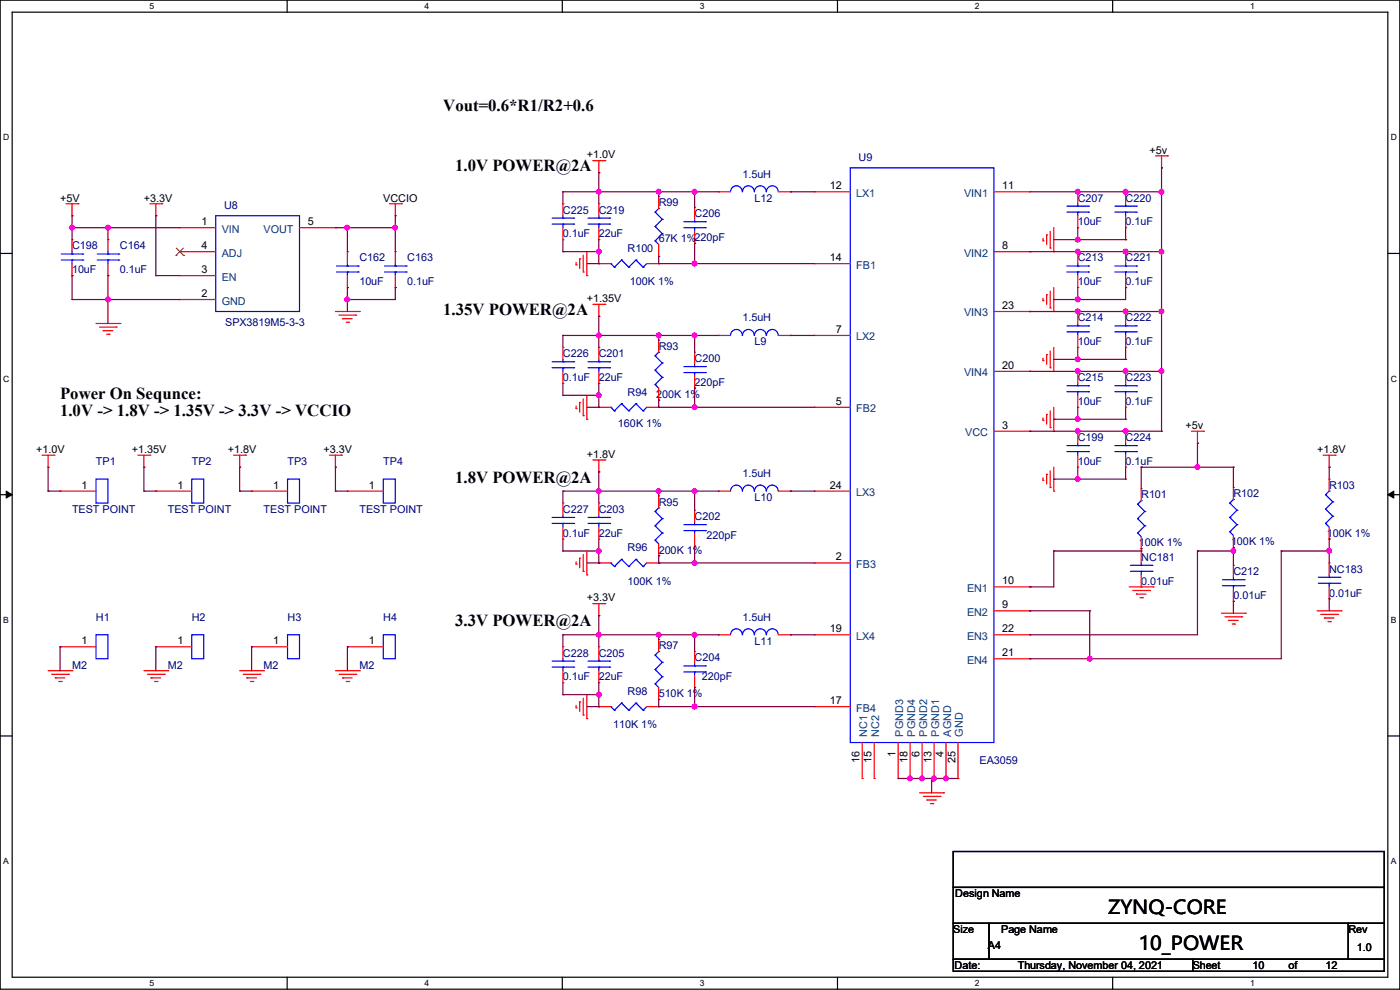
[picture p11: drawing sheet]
<svg xmlns="http://www.w3.org/2000/svg" width="297mm" height="210mm" viewBox="0 0 297 210" stroke-linecap="round" stroke-linejoin="round" font-family="sans-serif">
<path d="M0 0h297v209.8h-297zM2.6 2.6h291.8v204.7h-291.8z" fill="none" stroke="#000" stroke-width=".25"/>
<g fill="#fff">
<path d="M31.7 .3h1v2h-1z"/>
<path d="M31.7 207.6h1v1.9h-1z"/>
</g>
<path d="M60.9 0v2.6M60.9 207.3v2.5" fill="none" stroke="#000" stroke-width=".25"/>
<g fill="#fff">
<path d="M90.1 .3h1v2h-1z"/>
<path d="M90.1 207.6h1v1.9h-1z"/>
</g>
<path d="M119.3 0v2.6M119.3 207.3v2.5" fill="none" stroke="#000" stroke-width=".25"/>
<g fill="#fff">
<path d="M148.5 .3h.9v2h-.9z"/>
<path d="M148.5 207.6h.9v1.9h-.9z"/>
</g>
<path d="M177.7 0v2.6M177.7 207.3v2.5" fill="none" stroke="#000" stroke-width=".25"/>
<g fill="#fff">
<path d="M206.8 .3h1v2h-1z"/>
<path d="M206.8 207.6h1v1.9h-1z"/>
</g>
<path d="M236.1 0v2.6M236.1 207.3v2.5" fill="none" stroke="#000" stroke-width=".25"/>
<g fill="#fff">
<path d="M265.2 .3h1v2h-1z"/>
<path d="M265.2 207.6h1v1.9h-1z"/>
<path d="M.7 28.2h1.2v1.9h-1.2z"/>
<path d="M295.1 28.2h1.2v1.9h-1.2z"/>
<path d="M.7 79.3h1.2v2h-1.2z"/>
<path d="M295.1 79.3h1.2v2h-1.2z"/>
</g>
<path d="M0 53.8h2.6M294.4 53.8h2.6" fill="none" stroke="#000" stroke-width=".25"/>
<g fill="#fff">
<path d="M.7 130.5h1.2v2h-1.2z"/>
<path d="M295.1 130.5h1.1v2h-1.1z"/>
</g>
<path d="M0 104.9h2.6M294.4 104.9h2.6" fill="none" stroke="#000" stroke-width=".25"/>
<path d="M1.3 104.2l1.3 .7-1.3 .8zM294.4 104.9l1.3-.7v1.5z" fill="#000" stroke="#000" stroke-width=".21"/>
<g fill="#fff">
<path d="M.7 181.7h1.2v2h-1.2z"/>
<path d="M295.1 181.7h1.1v2h-1.1z"/>
</g>
<path d="M0 156.1h2.6M294.4 156.1h2.6M202.2 180.6h91.5v7.7h-91.5zM202.2 188.3h91.5v7.6h-91.5zM202.2 195.9h7.6v7.6h-7.6zM209.8 195.9h76.2v7.6h-76.2zM286 195.9h7.7v7.6h-7.7zM202.2 203.5h50.8v2.5h-50.8zM253 203.5h40.7v2.5h-40.7z" fill="none" stroke="#000" stroke-width=".25"/>
<g fill="none" stroke="#f00" stroke-width=".25">
<path d="M125.8 34.1h2.5M127 36.6h.1M127 34.1v2.5M128.3 34.1h.1M245.2 33.1h2.5M246.4 35.6h.1M246.4 33.1v2.5M247.7 33.1h.1M14 43.2h2.6M15.3 45.8h.1M15.3 50.8h.1M15.3 58.5h.1"/>
<path d="M15.3 43.2v2.6M15.3 50.8v2.6M15.3 55.9v2.6M16.6 43.2h.1M22.9 50.8h.1M22.9 58.5h.1M22.9 50.8v2.6M22.9 55.9v2.6M31.8 43.2h2.5M33.1 45.8h.1M33.1 43.2v2.6M34.3 43.2h.1"/>
<path d="M38.1 48.3h.1M38.1 53.4h.1M38.1 58.5h.1M38.1 53.4h7.7M38.1 48.3h7.7M38.1 58.5h7.7M63.5 48.3h7.7M71.2 48.3h.1M73.7 53.4h.1M73.7 53.4v2.5M73.7 58.5v2.5M82.6 43.2h2.5"/>
<path d="M83.9 45.8h.1M83.9 53.4h.1M83.9 43.2v2.6M83.9 53.4v2.5M83.9 58.5v2.5M85.1 43.2h.1M119.4 43.2h.1M119.4 50.8h.1M119.4 43.2v2.6M119.4 48.3v2.5M122.2 56.2h.1M122.2 55.7v.5"/>
<path d="M123 54.9h.1M123 54.9v2M123.7 57.7h.1M123.7 54.1v3.6M124.5 58.5h.1M124.5 53.4v5.1M127 43.2h.1M127 50.8h.1M127 55.9h.1M127 43.2v2.6M127 48.3v2.5M127 55.9h2.6"/>
<path d="M137.2 55.9h2.5M139.7 54.4h.1M139.7 41.7h.1M139.7 55.9h.1M139.7 41.7v2.5M139.7 51.9v2.5M147.4 44h.1M147.4 51.6h.1M147.4 44v2.5M147.4 49.1v2.5M152.4 40.7h.1M152.4 40.7h2.6"/>
<path d="M165.1 40.7h2.6M167.7 40.7h.1M172.8 40.7h.1M172.8 55.9h.1M172.8 40.7h7.6M172.8 55.9h7.6M210.9 53.4h7.6M210.9 40.7h7.6M218.5 53.4h.1M218.5 40.7h.1M221.3 51.1h.1M221.3 50.6v.5"/>
<path d="M222 49.8h.1M222 49.8v2.1M222.8 52.6h.1M222.8 49.1v3.5M223.6 53.4h.1M223.6 48.3v5.1M228.6 53.4h.1M228.6 40.7h.1M228.6 48.3h.1M228.6 40.7v2.5M228.6 45.8v2.5M228.6 53.4v2.5"/>
<path d="M228.6 58.5v2.5M238.8 53.4h.1M238.8 40.7h.1M238.8 48.3h.1M238.8 40.7v2.5M238.8 45.8v2.5M238.8 53.4v2.5M238.8 58.5v2.5M20.4 68.6h5M21.1 69.4h3.6M21.9 70.1h.1M21.9 70.1h2"/>
<path d="M22.6 70.9h.6M23.2 70.9h.1M24.7 69.4h.1M25.4 68.6h.1M38.1 63.5h.1M38.1 63.5h7.7M71.2 66.1h5M71.9 66.8h3.6M72.7 67.6h.1M72.7 67.6h2M73.4 68.4h.6M73.7 61h.1"/>
<path d="M74 68.4h.1M75.5 66.8h.1M76.2 66.1h.1M83.9 61h.1M119.4 73.7h.1M119.4 73.7v2.5M119.4 78.8v2.5M125.8 64.6h2.5M127 67.1h.1M127 73.7h.1M127 64.6v2.5M127 73.7v2.5"/>
<path d="M127 78.8v2.5M128.3 64.6h.1M139.7 72.2h.1M139.7 72.2v2.5M147.4 74.7h.1M147.4 74.7v2.6M147.4 79.8v2.5M152.4 71.2h.1M152.4 71.2h2.6M165.1 71.2h2.6M167.7 71.2h.1M172.8 71.2h.1"/>
<path d="M172.8 71.2h7.6M210.9 66.1h7.6M210.9 78.8h7.6M218.5 78.8h.1M218.5 66.1h.1M221.3 63.8h.1M221.3 76.5h.1M221.3 63.3v.5M221.3 76v.5M222 62.5h.1M222 75.2h.1M222 62.5v2.1"/>
<path d="M222 75.2v2.1M222.8 65.3h.1M222.8 78h.1M222.8 61.8v3.5M222.8 74.5v3.5M223.6 66.1h.1M223.6 78.8h.1M223.6 61v5.1M223.6 73.7v5.1M228.6 66.1h.1M228.6 73.7h.1M228.6 61h.1"/>
<path d="M228.6 78.8h.1M228.6 66.1v2.5M228.6 71.2v2.5M228.6 78.8v2.5M238.8 66.1h.1M238.8 73.7h.1M238.8 61h.1M238.8 78.8h.1M238.8 66.1v2.5M238.8 71.2v2.5M238.8 78.8v2.5M8.9 96.6h2.6"/>
<path d="M10.2 99.1h.1M10.2 96.6v2.5M11.5 96.6h.1M29.3 96.6h2.5M30.5 99.1h.1M30.5 96.6v2.5M31.8 96.6h.1M49.6 96.6h2.5M50.8 99.1h.1M50.8 96.6v2.5M52.1 96.6h.1M69.9 96.6h2.5"/>
<path d="M71.2 99.1h.1M71.2 96.6v2.5M72.4 96.6h.1M119.4 81.3h.1M122.2 86.7h.1M122.2 86.1v.6M123 85.4h.1M123 85.4v2M123.7 88.2h.1M123.7 84.6v3.6M124.5 88.9h.1M124.5 83.9v5"/>
<path d="M125.8 97.6h2.5M127 81.3h.1M127 86.4h.1M127 97.6v2.5M127 86.4h2.6M128.3 97.6h.1M137.2 86.4h2.5M139.7 84.9h.1M139.7 86.4h.1M139.7 82.3v2.6M147.4 82.3h.1M172.8 86.4h.1"/>
<path d="M172.8 86.4h7.6M210.9 91.5h7.6M218.5 91.5h.1M221.3 89.2h.1M221.3 88.7v.5M222 87.9h.1M222 87.9v2.1M222.8 90.7h.1M222.8 87.2v3.5M222.8 99.9v3.5M223.6 91.5h.1M223.6 86.4v5.1"/>
<path d="M223.6 99.1v5.1M228.6 86.4h.1M228.6 91.5h.1M228.6 99.1h.1M228.6 83.9v2.5M228.6 91.5v2.5M228.6 96.6v2.5M238.8 91.5h.1M238.8 99.1h.1M238.8 86.4h.1M238.8 83.9v2.5M238.8 91.5v2.5"/>
<path d="M238.8 96.6v2.5M252.8 91.5h2.5M254 94h.1M254 91.5v2.5M255.3 91.5h.1M280.7 96.6h2.6M282 99.1h.1M282 96.6v2.5M283.3 96.6h.1M12.7 104.2h.1M12.7 104.2h7.7M33.1 104.2h.1"/>
<path d="M33.1 104.2h7.6M53.4 104.2h.1M53.4 104.2h7.6M73.7 104.2h.1M73.7 104.2h7.6M119.4 106.7h.1M119.4 114.3h.1M119.4 106.7v2.6M119.4 111.8v2.5M122.2 119.7h.1M122.2 119.2v.5M123 118.4h.1"/>
<path d="M123 118.4v2M123.7 117.6v3.6M124.5 116.9v5.1M127 100.1h.1M127 119.4h.1M127 106.7h.1M127 114.3h.1M127 106.7v2.6M127 111.8v2.5M127 119.4h2.6M137.2 119.4h2.5M139.7 119.4h.1"/>
<path d="M139.7 117.9h.1M139.7 105.2h.1M139.7 105.2v2.5M139.7 115.4v2.5M147.4 108.2h.1M147.4 115.9h.1M147.4 108.2v2.6M147.4 113.3v2.6M152.4 104.2h.1M152.4 104.2h2.6M165.1 104.2h2.6M167.7 104.2h.1"/>
<path d="M172.8 119.4h.1M172.8 104.2h.1M172.8 104.2h7.6M172.8 119.4h7.6M221.3 101.9h.1M221.3 101.4v.5M222 100.6h.1M222 100.6v2.1M222.8 103.4h.1M223.6 104.2h.1M242.1 116.9h.1M242.1 116.4h.1"/>
<path d="M242.1 103.7h.1M242.1 103.7v2.5M242.1 113.8v2.6M242.1 116.9v2.5M261.7 116.1h.1M261.7 103.4h.1M261.7 119.9h.1M261.7 103.4v2.6M261.7 113.6v2.5M261.7 119.9v2.6M282 114.3h.1M282 101.6h.1"/>
<path d="M282 119.4h.1M282 101.6v2.6M282 111.8v2.5M282 119.4v2.6M12.7 137.2h.1M12.7 137.2h7.7M33.1 137.2h.1M33.1 137.2h7.6M53.4 137.2h.1M53.4 137.2h7.6M73.7 137.2h.1M73.7 137.2h7.6"/>
<path d="M119.4 137.2h.1M119.4 137.2v2.5M123.7 121.2h.1M124.5 122h.1M125.8 128.1h2.5M127 130.6h.1M127 137.2h.1M127 128.1v2.5M127 137.2v2.5M128.3 128.1h.1M139.7 135.7h.1M139.7 135.7v2.5"/>
<path d="M147.4 138.2h.1M147.4 138.2v2.6M152.4 134.7h.1M152.4 134.7h2.6M165.1 134.7h2.6M167.7 134.7h.1M172.8 134.7h.1M172.8 134.7h7.6M210.9 129.6h7.6M210.9 124.5h7.6M210.9 134.7h7.6M210.9 139.7h7.6"/>
<path d="M218.5 129.6h.1M218.5 124.5h.1M218.5 139.7h.1M218.5 134.7h.1M239.6 124.5h5M240.3 125.3h3.6M241.1 126h.1M241.1 126h2M241.9 126.8h.5M242.1 124.5h.1M242.1 122v2.5M242.4 126.8h.1"/>
<path d="M243.9 125.3h.1M244.6 124.5h.1M259.1 130.1h5.1M259.9 130.9h3.5M260.6 131.6h.1M260.6 131.6h2.1M261.4 132.4h.5M261.7 127.6h.1M261.7 125v2.6M261.9 132.4h.1M263.4 130.9h.1M264.2 130.1h.1"/>
<path d="M279.4 129.6h5.1M280.2 130.3h3.6M281 131.1h.1M281 131.1h2M281.7 131.9h.5M282 127h.1M282 124.5v2.5M282.2 131.9h.1M283.8 130.3h.1M284.5 129.6h.1M10.2 142.3h5.1M11 143h3.5"/>
<path d="M11.7 143.8h.1M11.7 143.8h2.1M12.5 144.6h.5M13 144.6h.1M14.5 143h.1M15.3 142.3h.1M30.5 142.3h5.1M31.3 143h3.5M32 143.8h.1M32 143.8h2.1M32.8 144.6h.5M33.3 144.6h.1"/>
<path d="M34.8 143h.1M35.6 142.3h.1M50.8 142.3h5.1M51.6 143h3.6M52.4 143.8h.1M52.4 143.8h2M53.1 144.6h.5M53.6 144.6h.1M55.2 143h.1M55.9 142.3h.1M71.2 142.3h5M71.9 143h3.6"/>
<path d="M72.7 143.8h.1M72.7 143.8h2M73.4 144.6h.6M74 144.6h.1M75.5 143h.1M76.2 142.3h.1M119.4 144.8h.1M119.4 142.3v2.5M122.2 150.2h.1M122.2 149.6v.6M123 148.9h.1M123 148.9v2"/>
<path d="M123.7 151.7h.1M123.7 148.1v3.6M124.5 152.4h.1M124.5 147.4v5M127 149.9h.1M127 144.8h.1M127 142.3v2.5M127 149.9h2.6M137.2 149.9h2.5M139.7 148.4h.1M139.7 149.9h.1M139.7 145.8v2.6"/>
<path d="M147.4 145.8h.1M147.4 143.3v2.5M172.8 149.9h.1M172.8 149.9h7.6M182.9 157.5v7.6M185.5 157.5v7.6M190.5 157.5v7.6M193.1 157.5v7.6M195.6 157.5v7.6M198.2 157.5v7.6M200.7 157.5v7.6M203.2 157.5v7.6"/>
<path d="M182.9 165.1h.1M185.5 165.1h.1M190.5 165.1h.1M193.1 165.1h.1M195.1 168.2h5.1M195.6 165.1h.1M195.9 169h3.5M196.6 169.7h.1M196.6 169.7h2.1M197.4 170.5h.5M197.9 170.5h.1M198.2 165.1h.1"/>
<path d="M199.4 169h.1M200.2 168.2h.1M200.7 165.1h.1M203.2 165.1h.1"/>
</g>
<g fill="none" stroke="#00f" stroke-width=".25">
<path d="M180.4 35.6h30.5v121.9h-30.5zM13 55.2h4.6M13 53.9h4.6M15.3 53.9h.1M15.3 55.2h.1M15.3 53.4v.5M15.3 55.2v.7M17.6 55.2h.1M17.6 53.9h.1M20.6 55.2h4.6M20.6 53.9h4.6M22.9 53.9h.1"/>
<path d="M22.9 55.2h.1M22.9 53.4v.5M22.9 55.2v.7M25.2 55.2h.1M25.2 53.9h.1M45.8 45.8h17.7v20.3h-17.7zM71.4 57.7h4.6M71.4 56.4h4.6M73.7 56.4h.1M73.7 57.7h.1M73.7 55.9v.5M73.7 57.7v.8"/>
<path d="M76 57.7h.1M76 56.4h.1M81.6 57.7h4.5M81.6 56.4h4.5M83.9 56.4h.1M83.9 57.7h.1M83.9 55.9v.5M83.9 57.7v.8M86.1 57.7h.1M86.1 56.4h.1M117.1 47.5h4.6M117.1 46.3h4.6"/>
<path d="M119.4 46.3h.1M119.4 47.5h.1M119.4 45.8v.5M119.4 47.5v.8M121.7 47.5h.1M121.7 46.3h.1M124.8 47.5h4.5M124.8 46.3h4.5M127 46.3h.1M127 47.5h.1M127 45.8v.5M127 47.5v.8"/>
<path d="M129.3 47.5h.1M129.3 46.3h.1M129.6 55.9h.1M129.6 55.9l.7 .8M130.3 56.7h.1M131.9 55.2h.1M131.9 55.2l-1.6 1.5M131.9 55.2l1.5 1.5M133.4 56.7h.1M134.9 55.2h.1M134.9 55.2l-1.5 1.5M134.9 55.2l1.5 1.5"/>
<path d="M136.4 56.7h.1M137.2 55.9l-.8 .8M139 51.1h.1M139 48h.1M139 45h.1M139 51.1l.7 .8M139 48l1.5 1.6M139 45l1.5 1.5M139.7 44.2h.1M139.7 44.2l-.7 .8M140.5 49.6h.1M140.5 46.5h.1"/>
<path d="M140.5 49.6l-1.5 1.5M140.5 46.5l-1.5 1.5M145.1 48.3h4.5M145.1 47h4.5M147.4 47h.1M147.4 48.3h.1M147.4 46.5v.5M147.4 48.3v.8M149.6 48.3h.1M149.6 47h.1M157.5 40.7a1.25 1.25 0 0 0-1.3-1.3 1.25 1.25 0 0 0-1.2 1.3M160 40.7a1.25 1.25 0 0 0-1.2-1.3 1.25 1.25 0 0 0-1.3 1.3"/>
<path d="M162.6 40.7a1.25 1.25 0 0 0-1.3-1.3 1.25 1.25 0 0 0-1.2 1.3M165.1 40.7a1.25 1.25 0 0 0-1.2-1.3 1.25 1.25 0 0 0-1.3 1.3M226.4 57.7h4.5M226.4 56.4h4.5M226.4 45h4.5M226.4 43.7h4.5M228.6 56.4h.1M228.6 57.7h.1M228.6 43.7h.1M228.6 45h.1M228.6 43.2v.5M228.6 45v.8"/>
<path d="M228.6 55.9v.5M228.6 57.7v.8M230.9 57.7h.1M230.9 56.4h.1M230.9 45h.1M230.9 43.7h.1M236.5 57.7h4.6M236.5 56.4h4.6M236.5 45h4.6M236.5 43.7h4.6M238.8 56.4h.1M238.8 57.7h.1"/>
<path d="M238.8 43.7h.1M238.8 45h.1M238.8 43.2v.5M238.8 45v.8M238.8 55.9v.5M238.8 57.7v.8M241.1 57.7h.1M241.1 56.4h.1M241.1 45h.1M241.1 43.7h.1M117.1 78h4.6M117.1 76.8h4.6"/>
<path d="M119.4 76.8h.1M119.4 78h.1M119.4 76.2v.6M119.4 78v.8M121.7 78h.1M121.7 76.8h.1M124.8 78h4.5M124.8 76.8h4.5M127 76.8h.1M127 78h.1M127 76.2v.6M127 78v.8"/>
<path d="M129.3 78h.1M129.3 76.8h.1M139 78.5h.1M139 75.5h.1M139 78.5l1.5 1.6M139 75.5l1.5 1.5M139.7 74.7h.1M139.7 74.7l-.7 .8M140.5 77h.1M140.5 77l-1.5 1.5M145.1 79h4.5M145.1 77.8h4.5"/>
<path d="M147.4 77.8h.1M147.4 79h.1M147.4 77.3v.5M147.4 79v.8M149.6 79h.1M149.6 77.8h.1M157.5 71.2a1.25 1.25 0 0 0-1.3-1.3 1.25 1.25 0 0 0-1.2 1.3M160 71.2a1.25 1.25 0 0 0-1.2-1.3 1.25 1.25 0 0 0-1.3 1.3M162.6 71.2a1.25 1.25 0 0 0-1.3-1.3 1.25 1.25 0 0 0-1.2 1.3M165.1 71.2a1.25 1.25 0 0 0-1.2-1.3 1.25 1.25 0 0 0-1.3 1.3M226.4 70.4h4.5M226.4 69.1h4.5"/>
<path d="M228.6 69.1h.1M228.6 70.4h.1M228.6 68.6v.5M228.6 70.4v.8M230.9 70.4h.1M230.9 69.1h.1M236.5 70.4h4.6M236.5 69.1h4.6M238.8 69.1h.1M238.8 70.4h.1M238.8 68.6v.5M238.8 70.4v.8"/>
<path d="M241.1 70.4h.1M241.1 69.1h.1M129.6 86.4h.1M129.6 86.4l.7 .8M130.3 87.2h.1M131.9 85.6h.1M131.9 85.6l-1.6 1.6M131.9 85.6l1.5 1.6M133.4 87.2h.1M134.9 85.6h.1M134.9 85.6l-1.5 1.6M134.9 85.6l1.5 1.6"/>
<path d="M136.4 87.2h.1M137.2 86.4l-.8 .8M139 81.6h.1M139 81.6l.7 .7M140.5 80.1h.1M140.5 80.1l-1.5 1.5M226.4 83.1h4.5M226.4 81.8h4.5M226.4 95.8h4.5M226.4 94.5h4.5M228.6 81.8h.1M228.6 83.1h.1"/>
<path d="M228.6 94.5h.1M228.6 95.8h.1M228.6 81.3v.5M228.6 83.1v.8M228.6 94v.5M228.6 95.8v.8M230.9 83.1h.1M230.9 81.8h.1M230.9 95.8h.1M230.9 94.5h.1M236.5 83.1h4.6M236.5 81.8h4.6"/>
<path d="M236.5 95.8h4.6M236.5 94.5h4.6M238.8 94.5h.1M238.8 95.8h.1M238.8 81.8h.1M238.8 83.1h.1M238.8 81.3v.5M238.8 83.1v.8M238.8 94v.5M238.8 95.8v.8M241.1 95.8h.1M241.1 94.5h.1"/>
<path d="M241.1 83.1h.1M241.1 81.8h.1M20.4 101.6h2.5v5.1h-2.5zM40.7 101.6h2.5v5.1h-2.5zM61 101.6h2.5v5.1h-2.5zM81.3 101.6h2.6v5.1h-2.6zM117.1 111h4.6M117.1 109.8h4.6M119.4 109.8h.1M119.4 111h.1M119.4 109.3v.5M119.4 111v.8"/>
<path d="M121.7 111h.1M121.7 109.8h.1M124.8 111h4.5M124.8 109.8h4.5M127 109.8h.1M127 111h.1M127 109.3v.5M127 111v.8M129.3 111h.1M129.3 109.8h.1M129.6 119.4h.1M129.6 119.4l.7 .8"/>
<path d="M131.9 118.7h.1M131.9 118.7l1.5 1.5M131.9 118.7l-1.6 1.5M134.9 118.7h.1M134.9 118.7l1.5 1.5M134.9 118.7l-1.5 1.5M137.2 119.4l-.8 .8M139 114.6h.1M139 111.5h.1M139 108.5h.1M139 114.6l.7 .8M139 111.5l1.5 1.6"/>
<path d="M139 108.5l1.5 1.5M139.7 107.7h.1M139.7 107.7l-.7 .8M140.5 113.1h.1M140.5 110h.1M140.5 113.1l-1.5 1.5M140.5 110l-1.5 1.5M145.1 112.6h4.5M145.1 111.3h4.5M147.4 111.3h.1M147.4 112.6h.1M147.4 110.8v.5"/>
<path d="M147.4 112.6v.7M149.6 112.6h.1M149.6 111.3h.1M155 104.2a1.25 1.25 0 0 1 1.2-1.3 1.25 1.25 0 0 1 1.3 1.3M157.5 104.2a1.25 1.25 0 0 1 1.3-1.3 1.25 1.25 0 0 1 1.2 1.3M160.1 104.2a1.25 1.25 0 0 1 1.2-1.3 1.25 1.25 0 0 1 1.3 1.3M162.6 104.2a1.25 1.25 0 0 1 1.3-1.3 1.25 1.25 0 0 1 1.2 1.3M239.8 119.9h4.6M241.3 113.1h.1M241.3 110h.1M241.3 107h.1M241.3 113.1l.8 .7"/>
<path d="M241.3 110l1.6 1.5M241.3 107l1.6 1.5M242.1 119.9h.1M242.1 106.2h.1M242.1 119.4v.5M242.1 106.2l-.8 .8M242.9 111.5h.1M242.9 108.5h.1M242.9 111.5l-1.6 1.6M242.9 108.5l-1.6 1.5M244.4 119.9h.1M260.9 112.8h.1"/>
<path d="M260.9 109.8h.1M260.9 106.7h.1M260.9 112.8l.8 .8M260.9 109.8l1.5 1.5M260.9 106.7l1.5 1.5M261.7 106h.1M261.7 106l-.8 .7M262.4 111.3h.1M262.4 108.2h.1M262.4 111.3l-1.5 1.5M262.4 108.2l-1.5 1.6M281.2 111h.1"/>
<path d="M281.2 108h.1M281.2 104.9h.1M281.2 111l.8 .8M281.2 108l1.5 1.5M281.2 104.9l1.5 1.6M282 104.2h.1M282 104.2l-.8 .7M282.7 109.5h.1M282.7 106.5h.1M282.7 109.5l-1.5 1.5M282.7 106.5l-1.5 1.5M20.4 134.7h2.5v5h-2.5z"/>
<path d="M40.7 134.7h2.5v5h-2.5zM61 134.7h2.5v5h-2.5zM81.3 134.7h2.6v5h-2.6zM119.4 139.7v.6M127 139.7v.6M130.3 120.2h.1M133.4 120.2h.1M136.4 120.2h.1M139 139h.1M139 139l1.5 1.5M139.7 138.2h.1M139.7 138.2l-.7 .8"/>
<path d="M157.5 134.7a1.25 1.25 0 0 0-1.3-1.3 1.25 1.25 0 0 0-1.2 1.3M160 134.7a1.25 1.25 0 0 0-1.2-1.3 1.25 1.25 0 0 0-1.3 1.3M162.6 134.7a1.25 1.25 0 0 0-1.3-1.3 1.25 1.25 0 0 0-1.2 1.3M165.1 134.7a1.25 1.25 0 0 0-1.2-1.3 1.25 1.25 0 0 0-1.3 1.3M239.8 121.2h4.6M242.1 121.2h.1M242.1 121.2v.8M244.4 121.2h.1M259.4 124.2h4.5M259.4 123h4.5M261.7 123h.1M261.7 124.2h.1"/>
<path d="M261.7 122.5v.5M261.7 124.2v.8M263.9 124.2h.1M263.9 123h.1M279.7 123.7h4.6M279.7 122.5h4.6M282 122.5h.1M282 123.7h.1M282 122v.5M282 123.7v.8M284.3 123.7h.1M284.3 122.5h.1"/>
<path d="M117.1 141.5h4.6M117.1 140.3h4.6M119.4 140.3h.1M119.4 141.5h.1M119.4 141.5v.8M121.7 141.5h.1M121.7 140.3h.1M124.8 141.5h4.5M124.8 140.3h4.5M127 140.3h.1M127 141.5h.1M127 141.5v.8"/>
<path d="M129.3 141.5h.1M129.3 140.3h.1M129.6 149.9h.1M129.6 149.9l.7 .8M130.3 150.7h.1M131.9 149.1h.1M131.9 149.1l-1.6 1.6M131.9 149.1l1.5 1.6M133.4 150.7h.1M134.9 149.1h.1M134.9 149.1l-1.5 1.6M134.9 149.1l1.5 1.6"/>
<path d="M136.4 150.7h.1M137.2 149.9l-.8 .8M139 145.1h.1M139 142h.1M139 145.1l.7 .7M139 142l1.5 1.6M140.5 143.6h.1M140.5 140.5h.1M140.5 143.6l-1.5 1.5M140.5 140.5l-1.5 1.5M145.1 142.5h4.5M145.1 141.3h4.5"/>
<path d="M147.4 141.3h.1M147.4 142.5h.1M147.4 140.8v.5M147.4 142.5v.8M149.6 142.5h.1M149.6 141.3h.1"/>
</g>
<path d="M37.3 54.2h.1M37.4 52.6l1.5 1.6M38.9 52.6l-1.6 1.6M38.9 54.2h.1" fill="none" stroke="#804000" stroke-width=".21"/>
<g fill="none" stroke="#800040" stroke-width=".25">
<path d="M127 36.6h.1M127 36.6v6.6M246.4 35.6h.1M246.4 35.6v55.9M15.3 45.8h.1M15.3 58.5h.1M15.3 48.3h.1M15.3 45.8v5M15.3 58.5v5M15.3 48.3h22.8M22.9 58.5h.1M22.9 48.3h.1"/>
<path d="M22.9 48.3v2.5M22.9 58.5v10.1M33.1 45.8h.1M33.1 58.5h.1M33.1 45.8v12.7M33.1 58.5h5M71.2 48.3h.1M71.2 48.3h12.7M73.7 48.3h.1M73.7 48.3v5.1M83.9 45.8h.1M83.9 48.3h.1"/>
<path d="M83.9 45.8v7.6M119.4 53.4h.1M119.4 40.7h.1M119.4 40.7h33M119.4 53.4h7.6M119.4 40.7v2.5M119.4 50.8v2.6M124.5 55.9h2.5M127 55.9h.1M127 40.7h.1M127 53.4h.1M127 50.8v5.1"/>
<path d="M139.7 54.4h.1M139.7 40.7h.1M139.7 55.9h.1M139.7 55.9h33.1M139.7 40.7v1M139.7 54.4v1.5M147.4 55.9h.1M147.4 40.7h.1M147.4 51.6h.1M147.4 40.7v3.3M147.4 51.6v4.3M167.7 40.7h.1"/>
<path d="M167.7 40.7h5.1M218.5 53.4h.1M218.5 40.7h27.9M218.5 53.4h27.9M223.6 50.8h15.2M228.6 50.8h.1M228.6 40.7h.1M228.6 48.3v2.5M238.8 53.4h.1M238.8 40.7h.1M238.8 50.8h.1M238.8 48.3v2.5"/>
<path d="M246.4 53.4h.1M246.4 40.7h.1M15.3 63.5h.1M15.3 63.5h22.8M22.9 63.5h.1M73.7 61h.1M73.7 63.5h.1M73.7 61v5.1M83.9 61h.1M83.9 61v2.5h-10.2M119.4 71.2h.1M119.4 71.2h33"/>
<path d="M119.4 71.2v2.5M127 71.2h.1M127 67.1h.1M127 67.1v6.6M139.7 71.2h.1M139.7 71.2v1M147.4 71.2h.1M147.4 71.2v3.5M167.7 71.2h.1M167.7 71.2h5.1M218.5 78.8h.1M218.5 66.1h.1"/>
<path d="M218.5 66.1h27.9M218.5 78.8h27.9M223.6 63.5h.1M223.6 76.2h.1M223.6 76.2h15.2M228.6 63.5h.1M228.6 76.2h.1M228.6 61v2.5M228.6 73.7v2.5M238.8 66.1h.1M238.8 78.8h.1M238.8 61h.1"/>
<path d="M238.8 76.2h.1M238.8 61v2.5h-15.2M238.8 73.7v2.5M246.4 78.8h.1M246.4 66.1h.1M10.2 99.1h.1M10.2 99.1v5.1M30.5 99.1h.1M30.5 99.1v5.1M50.8 99.1h.1M50.8 99.1v5.1M71.2 99.1h.1"/>
<path d="M71.2 99.1v5.1M119.4 83.9h.1M119.4 81.3v2.6M119.4 83.9h7.6M124.5 86.4h2.5M127 83.9h.1M127 86.4h.1M127 81.3v5.1M139.7 84.9h.1M139.7 86.4h.1M139.7 84.9v1.5M139.7 86.4h33.1"/>
<path d="M147.4 86.4h.1M147.4 82.3h.1M147.4 82.3v4.1M218.5 91.5h.1M218.5 91.5h27.9M223.6 88.9h.1M223.6 88.9h15.2M228.6 88.9h.1M228.6 86.4v2.5M228.6 99.1v2.5M238.8 91.5h.1M238.8 88.9h.1"/>
<path d="M238.8 86.4v2.5M238.8 99.1v2.5M242.1 99.1h.1M242.1 99.1v4.6M242.1 99.1h19.6M246.4 91.5h.1M254 94h.1M254 99.1h.1M254 94v5.1M261.7 99.1h.1M261.7 99.1v4.3M282 99.1h.1"/>
<path d="M282 99.1v2.5M10.2 104.2h.1M10.2 104.2h2.5M30.5 104.2h.1M30.5 104.2h2.6M50.8 104.2h.1M50.8 104.2h2.6M71.2 104.2h.1M71.2 104.2h2.5M119.4 104.2h.1M119.4 116.9h.1M119.4 116.9h7.6"/>
<path d="M119.4 104.2h33M119.4 104.2v2.5M119.4 114.3v2.6M124.5 119.4h2.5M127 119.4h.1M127 104.2h.1M127 116.9h.1M127 100.1h.1M127 100.1v6.6M127 114.3v5.1M139.7 117.9h.1M139.7 104.2h.1"/>
<path d="M139.7 119.4h.1M139.7 104.2v1M139.7 117.9v1.5M139.7 119.4h33.1M147.4 119.4h.1M147.4 104.2h.1M147.4 115.9h.1M147.4 104.2v4M147.4 115.9v3.5M167.7 104.2h.1M167.7 104.2h5.1M223.6 116.9h.1"/>
<path d="M223.6 101.6h.1M223.6 116.9v7.6h-5.1M223.6 101.6h15.2M228.6 101.6h.1M238.8 101.6h.1M242.1 116.4h.1M242.1 116.4v.5h-18.5M254 116.9h.1M254 116.9h7.7M254 116.9v17.8h-35.5M261.7 116.1h.1M261.7 116.9h.1"/>
<path d="M261.7 116.1v3.8M271.8 116.9h.1M271.8 116.9h10.2M271.8 116.9v22.8h-53.3M282 114.3h.1M282 116.9h.1M282 114.3v5.1M12.7 137.2h.1M12.7 137.2v5.1M33.1 137.2h.1M33.1 137.2v5.1M53.4 137.2h.1"/>
<path d="M53.4 137.2v5.1M73.7 137.2h.1M73.7 137.2v5.1M119.4 134.7h.1M119.4 134.7h33M119.4 134.7v2.5M127 134.7h.1M127 130.6h.1M127 130.6v6.6M139.7 134.7h.1M139.7 134.7v1M147.4 134.7h.1"/>
<path d="M147.4 134.7v3.5M167.7 134.7h.1M167.7 134.7h5.1M218.5 124.5h.1M218.5 129.6h.1M218.5 134.7h.1M218.5 139.7h.1M218.5 129.6h12.7M231.2 129.6h.1M231.2 139.7h.1M231.2 129.6v10.1M261.7 127.6h.1"/>
<path d="M261.7 127.6v2.5M282 127h.1M282 127v2.6M119.4 147.4h.1M119.4 144.8v2.6M119.4 147.4h7.6M124.5 149.9h2.5M127 149.9h.1M127 147.4h.1M127 144.8v5.1M139.7 148.4h.1M139.7 149.9h.1"/>
<path d="M139.7 148.4v1.5M139.7 149.9h33.1M147.4 149.9h.1M147.4 145.8h.1M147.4 145.8v4.1M190.5 165.1h.1M190.5 165.1h12.7M193.1 165.1h.1M195.6 165.1h.1M197.7 165.7h.1M197.7 165.7v2.5M198.2 165.1h.1"/>
<path d="M198.2 165.1v.6h-.5M200.7 165.1h.1"/>
</g>
<g fill="#f0f" stroke="#f0f" stroke-width=".25">
<circle cx="246.4" cy="78.8" r=".49"/>
<circle cx="228.6" cy="91.5" r=".49"/>
<circle cx="127" cy="71.1" r=".49"/>
<circle cx="147.3" cy="86.4" r=".49"/>
<circle cx="139.7" cy="71.1" r=".49"/>
<circle cx="147.3" cy="71.1" r=".49"/>
<circle cx="139.7" cy="104.2" r=".49"/>
<circle cx="127" cy="104.2" r=".49"/>
<circle cx="147.3" cy="119.4" r=".49"/>
<circle cx="147.3" cy="104.2" r=".49"/>
<circle cx="139.7" cy="134.6" r=".49"/>
<circle cx="147.3" cy="149.9" r=".49"/>
<circle cx="147.3" cy="134.6" r=".49"/>
<circle cx="282" cy="116.9" r=".49"/>
<circle cx="195.6" cy="165.1" r=".49"/>
<circle cx="193.1" cy="165.1" r=".49"/>
<circle cx="200.7" cy="165.1" r=".49"/>
<circle cx="198.1" cy="165.1" r=".49"/>
<circle cx="228.6" cy="53.4" r=".49"/>
<circle cx="238.8" cy="53.4" r=".49"/>
<circle cx="246.4" cy="66.1" r=".49"/>
<circle cx="246.4" cy="53.4" r=".49"/>
<circle cx="238.8" cy="66.1" r=".49"/>
<circle cx="147.3" cy="55.9" r=".49"/>
<circle cx="139.7" cy="40.7" r=".49"/>
<circle cx="147.3" cy="40.7" r=".49"/>
<circle cx="15.3" cy="48.3" r=".49"/>
<circle cx="73.7" cy="63.5" r=".49"/>
<circle cx="83.8" cy="48.3" r=".49"/>
<circle cx="73.7" cy="48.3" r=".49"/>
<circle cx="22.9" cy="63.5" r=".49"/>
<circle cx="22.9" cy="48.3" r=".49"/>
<circle cx="127" cy="40.7" r=".49"/>
<circle cx="127" cy="134.6" r=".49"/>
<circle cx="238.8" cy="91.5" r=".49"/>
<circle cx="261.6" cy="116.9" r=".49"/>
<circle cx="231.2" cy="139.7" r=".49"/>
<circle cx="228.6" cy="78.8" r=".49"/>
<circle cx="228.6" cy="66.1" r=".49"/>
<circle cx="254" cy="99.1" r=".49"/>
<circle cx="246.4" cy="40.7" r=".49"/>
<circle cx="238.8" cy="40.7" r=".49"/>
<circle cx="228.6" cy="63.5" r=".49"/>
<circle cx="228.6" cy="50.8" r=".49"/>
<circle cx="228.6" cy="40.7" r=".49"/>
<circle cx="238.8" cy="78.8" r=".49"/>
<circle cx="228.6" cy="76.2" r=".49"/>
<circle cx="228.6" cy="88.9" r=".49"/>
<circle cx="228.6" cy="101.6" r=".49"/>
<circle cx="127" cy="53.4" r=".49"/>
<circle cx="127" cy="83.8" r=".49"/>
<circle cx="127" cy="116.9" r=".49"/>
<circle cx="127" cy="147.3" r=".49"/>
</g>
<g font-size="4.1">
<text x="235.1" y="194">ZYNQ-CORE</text>
<text x="241.6" y="201.6">10_POWER</text>
</g>
<g font-size="3.6">
<text x="94" y="23.6">Vout=0.6*R1/R2+0.6</text>
<text x="96.6" y="36.3">1.0V POWER@2A</text>
<text x="94" y="66.8">1.35V POWER@2A</text>
<text x="12.7" y="84.6">Power On Sequnce:</text>
<text x="12.7" y="88.3">1.0V -&gt; 1.8V -&gt; 1.35V -&gt; 3.3V -&gt; VCCIO</text>
<text x="96.6" y="102.4">1.8V POWER@2A</text>
<text x="96.6" y="132.8">3.3V POWER@2A</text>
</g>
<g font-size="2.3">
<text x="124.5" y="33.6">+1.0V</text>
<text x="243.9" y="32.6">+5v</text>
<text x="176.1" y="40.1">12</text>
<text x="212.6" y="40.1">11</text>
<text x="12.7" y="42.8">+5V</text>
<text x="30.5" y="42.8">+3.3V</text>
<text x="42.7" y="47.8">1</text>
<text x="65.3" y="47.8">5</text>
<text x="81.3" y="42.8">VCCIO</text>
<text x="42.7" y="52.8">4</text>
<text x="212.6" y="52.8">8</text>
<text x="42.7" y="57.9">3</text>
<text x="176.1" y="55.4">14</text>
<text x="42.7" y="63">2</text>
<text x="124.5" y="64.1">+1.35V</text>
<text x="212.6" y="65.5">23</text>
<text x="177.3" y="70.6">7</text>
<text x="212.6" y="78.2">20</text>
<text x="177.3" y="85.9">5</text>
<text x="212.6" y="90.9">3</text>
<text x="251.5" y="91">+5v</text>
<text x="7.7" y="96.1">+1.0V</text>
<text x="28" y="96.1">+1.35V</text>
<text x="48.3" y="96.1">+1.8V</text>
<text x="68.6" y="96.1">+3.3V</text>
<text x="124.5" y="97.1">+1.8V</text>
<text x="279.4" y="96.1">+1.8V</text>
<text x="17.3" y="103.6">1</text>
<text x="37.6" y="103.6">1</text>
<text x="58" y="103.6">1</text>
<text x="78.3" y="103.6">1</text>
<text x="176.1" y="103.6">24</text>
<text x="177.3" y="118.9">2</text>
<text x="212.6" y="124">10</text>
<text x="124.5" y="127.6">+3.3V</text>
<text x="212.6" y="129">9</text>
<text x="17.3" y="136.7">1</text>
<text x="37.6" y="136.7">1</text>
<text x="58" y="136.7">1</text>
<text x="78.3" y="136.7">1</text>
<text x="176.1" y="134.1">19</text>
<text x="212.6" y="134.1">22</text>
<text x="212.6" y="139.2">21</text>
<text x="176.1" y="149.4">17</text>
<text x="182.4" y="161.8" transform="rotate(-90 182.4 161.8)">16</text>
<text x="184.9" y="161.8" transform="rotate(-90 184.9 161.8)">15</text>
<text x="190" y="160.6" transform="rotate(-90 190 160.6)">1</text>
<text x="192.5" y="161.8" transform="rotate(-90 192.5 161.8)">18</text>
<text x="195.1" y="160.6" transform="rotate(-90 195.1 160.6)">6</text>
<text x="197.6" y="161.8" transform="rotate(-90 197.6 161.8)">13</text>
<text x="200.2" y="160.6" transform="rotate(-90 200.2 160.6)">4</text>
<text x="202.7" y="161.8" transform="rotate(-90 202.7 161.8)">25</text>
<text x="202.7" y="190.3">Design Name</text>
<text x="202.2" y="197.9">Size</text>
<text x="212.4" y="197.9">Page Name</text>
<text x="286.1" y="197.9">Rev</text>
<text x="209.6" y="201.3">A4</text>
<text x="287.9" y="201.8">1.0</text>
<text x="202.5" y="205.6">Date:</text>
<text x="215.9" y="205.6">Thursday, November 04, 2021</text>
<text x="253" y="205.6">Sheet</text>
<text x="265.7" y="205.6">10</text>
<text x="273.3" y="205.6">of</text>
<text x="281.2" y="205.6">12</text>
</g>
<g font-size="2.3" fill="#000080">
<text x="182.2" y="34.1">U9</text>
<text x="157.5" y="37.7">1.5uH</text>
<text x="47.5" y="44.3">U8</text>
<text x="119.4" y="45.3">C225</text>
<text x="127" y="45.3">C219</text>
<text x="139.7" y="43.8">R99</text>
<text x="147.4" y="46.1">C206</text>
<text x="160.1" y="42.8">L12</text>
<text x="228.6" y="42.8">C207</text>
<text x="228.6" y="47.8">10uF</text>
<text x="238.8" y="42.8">C220</text>
<text x="238.8" y="47.8">0.1uF</text>
<text x="15.3" y="52.9">C198</text>
<text x="25.4" y="52.9">C164</text>
<text x="119.4" y="50.4">0.1uF</text>
<text x="127" y="50.4">22uF</text>
<text x="133.1" y="53.4">R100</text>
<text x="139.7" y="51.4">67K 1%</text>
<text x="147.4" y="51.1">220pF</text>
<text x="15.3" y="58">10uF</text>
<text x="25.4" y="58">0.1uF</text>
<text x="76.2" y="55.5">C162</text>
<text x="86.4" y="55.5">C163</text>
<text x="228.6" y="55.5">C213</text>
<text x="238.8" y="55.5">C221</text>
<text x="76.2" y="60.5">10uF</text>
<text x="86.4" y="60.5">0.1uF</text>
<text x="133.6" y="60.5">100K 1%</text>
<text x="228.6" y="60.5">10uF</text>
<text x="238.8" y="60.5">0.1uF</text>
<text x="47.8" y="69.2">SPX3819M5-3-3</text>
<text x="157.5" y="68.2">1.5uH</text>
<text x="228.6" y="68.2">C214</text>
<text x="238.8" y="68.2">C222</text>
<text x="119.4" y="75.8">C226</text>
<text x="127" y="75.8">C201</text>
<text x="139.7" y="74.3">R93</text>
<text x="147.4" y="76.8">C200</text>
<text x="160.1" y="73.2">L9</text>
<text x="228.6" y="73.2">10uF</text>
<text x="238.8" y="73.2">0.1uF</text>
<text x="119.4" y="80.9">0.1uF</text>
<text x="127" y="80.9">22uF</text>
<text x="133.1" y="83.9">R94</text>
<text x="147.4" y="81.9">220pF</text>
<text x="228.6" y="80.9">C215</text>
<text x="238.8" y="80.9">C223</text>
<text x="139.2" y="84.4">200K 1%</text>
<text x="228.6" y="85.9">10uF</text>
<text x="238.8" y="85.9">0.1uF</text>
<text x="131.1" y="90.5">160K 1%</text>
<text x="228.6" y="93.6">C199</text>
<text x="238.8" y="93.6">C224</text>
<text x="20.4" y="98.6">TP1</text>
<text x="40.7" y="98.6">TP2</text>
<text x="61" y="98.6">TP3</text>
<text x="81.3" y="98.6">TP4</text>
<text x="157.5" y="101.2">1.5uH</text>
<text x="228.6" y="98.6">10uF</text>
<text x="238.8" y="98.6">0.1uF</text>
<text x="139.7" y="107.3">R95</text>
<text x="160.1" y="106.3">L10</text>
<text x="242.1" y="105.7">R101</text>
<text x="261.7" y="105.5">R102</text>
<text x="282" y="103.7">R103</text>
<text x="15.3" y="108.8">TEST POINT</text>
<text x="35.6" y="108.8">TEST POINT</text>
<text x="55.9" y="108.8">TEST POINT</text>
<text x="76.2" y="108.8">TEST POINT</text>
<text x="119.4" y="108.8">C227</text>
<text x="119.4" y="113.9">0.1uF</text>
<text x="127" y="108.8">C203</text>
<text x="127" y="113.9">22uF</text>
<text x="147.4" y="110.3">C202</text>
<text x="281.5" y="113.9">100K 1%</text>
<text x="133.1" y="116.9">R96</text>
<text x="139.7" y="117.4">200K 1%</text>
<text x="149.9" y="114.4">220pF</text>
<text x="241.6" y="115.9">100K 1%</text>
<text x="242.1" y="119">NC181</text>
<text x="261.2" y="115.7">100K 1%</text>
<text x="133.1" y="124">100K 1%</text>
<text x="242.1" y="124">0.01uF</text>
<text x="261.7" y="122">C212</text>
<text x="282" y="121.5">NC183</text>
<text x="20.4" y="131.7">H1</text>
<text x="40.7" y="131.7">H2</text>
<text x="61" y="131.7">H3</text>
<text x="81.3" y="131.7">H4</text>
<text x="157.5" y="131.7">1.5uH</text>
<text x="261.7" y="127.1">0.01uF</text>
<text x="282" y="126.6">0.01uF</text>
<text x="139.7" y="137.8">R97</text>
<text x="160.1" y="136.7">L11</text>
<text x="15.3" y="141.8">M2</text>
<text x="35.6" y="141.8">M2</text>
<text x="55.9" y="141.8">M2</text>
<text x="76.2" y="141.8">M2</text>
<text x="119.4" y="139.3">C228</text>
<text x="127" y="139.3">C205</text>
<text x="147.4" y="140.3">C204</text>
<text x="119.4" y="144.4">0.1uF</text>
<text x="127" y="144.4">22uF</text>
<text x="133.1" y="147.4">R98</text>
<text x="139.7" y="147.9">510K 1%</text>
<text x="148.9" y="144.4">220pF</text>
<text x="130.1" y="154.5">110K 1%</text>
<text x="207.8" y="162.1">EA3059</text>
</g>
<g font-size="2.3" fill="#004080">
<text x="181.7" y="41.7">LX1</text>
<text x="204.5" y="41.7">VIN1</text>
<text x="47" y="49.4">VIN</text>
<text x="55.9" y="49.4">VOUT</text>
<text x="47" y="54.4">ADJ</text>
<text x="47" y="59.5">EN</text>
<text x="181.7" y="57">FB1</text>
<text x="204.5" y="54.4">VIN2</text>
<text x="47" y="64.6">GND</text>
<text x="204.5" y="67.1">VIN3</text>
<text x="181.7" y="72.2">LX2</text>
<text x="204.5" y="79.8">VIN4</text>
<text x="181.7" y="87.5">FB2</text>
<text x="204.8" y="92.5">VCC</text>
<text x="181.7" y="105.2">LX3</text>
<text x="181.7" y="120.5">FB3</text>
<text x="205.2" y="125.6">EN1</text>
<text x="205.2" y="130.6">EN2</text>
<text x="181.7" y="135.7">LX4</text>
<text x="205.2" y="135.7">EN3</text>
<text x="205.2" y="140.8">EN4</text>
<text x="181.7" y="151">FB4</text>
<text x="184" y="156.3" transform="rotate(-90 184 156.3)">NC1</text>
<text x="186.5" y="156.3" transform="rotate(-90 186.5 156.3)">NC2</text>
<text x="191.6" y="156.3" transform="rotate(-90 191.6 156.3)">PGND3</text>
<text x="194.1" y="156.3" transform="rotate(-90 194.1 156.3)">PGND4</text>
<text x="196.7" y="156.3" transform="rotate(-90 196.7 156.3)">PGND2</text>
<text x="199.2" y="156.3" transform="rotate(-90 199.2 156.3)">PGND1</text>
<text x="201.8" y="156.3" transform="rotate(-90 201.8 156.3)">AGND</text>
<text x="204.3" y="156.3" transform="rotate(-90 204.3 156.3)">GND</text>
</g>
<g font-size="1.8">
<text x="31.7" y="1.9">5</text>
<text x="90.1" y="1.9">4</text>
<text x="148.5" y="1.9">3</text>
<text x="206.8" y="1.9">2</text>
<text x="265.2" y="1.9">1</text>
<text x=".7" y="29.8">D</text>
<text x="295.1" y="29.8">D</text>
<text x=".7" y="80.9">C</text>
<text x="295.1" y="80.9">C</text>
<text x=".7" y="132.1">B</text>
<text x="295.1" y="132.1">B</text>
<text x=".7" y="183.3">A</text>
<text x="295.1" y="183.3">A</text>
<text x="31.7" y="209.2">5</text>
<text x="90.1" y="209.2">4</text>
<text x="148.5" y="209.2">3</text>
<text x="206.8" y="209.2">2</text>
<text x="265.2" y="209.2">1</text>
</g>
</svg>
